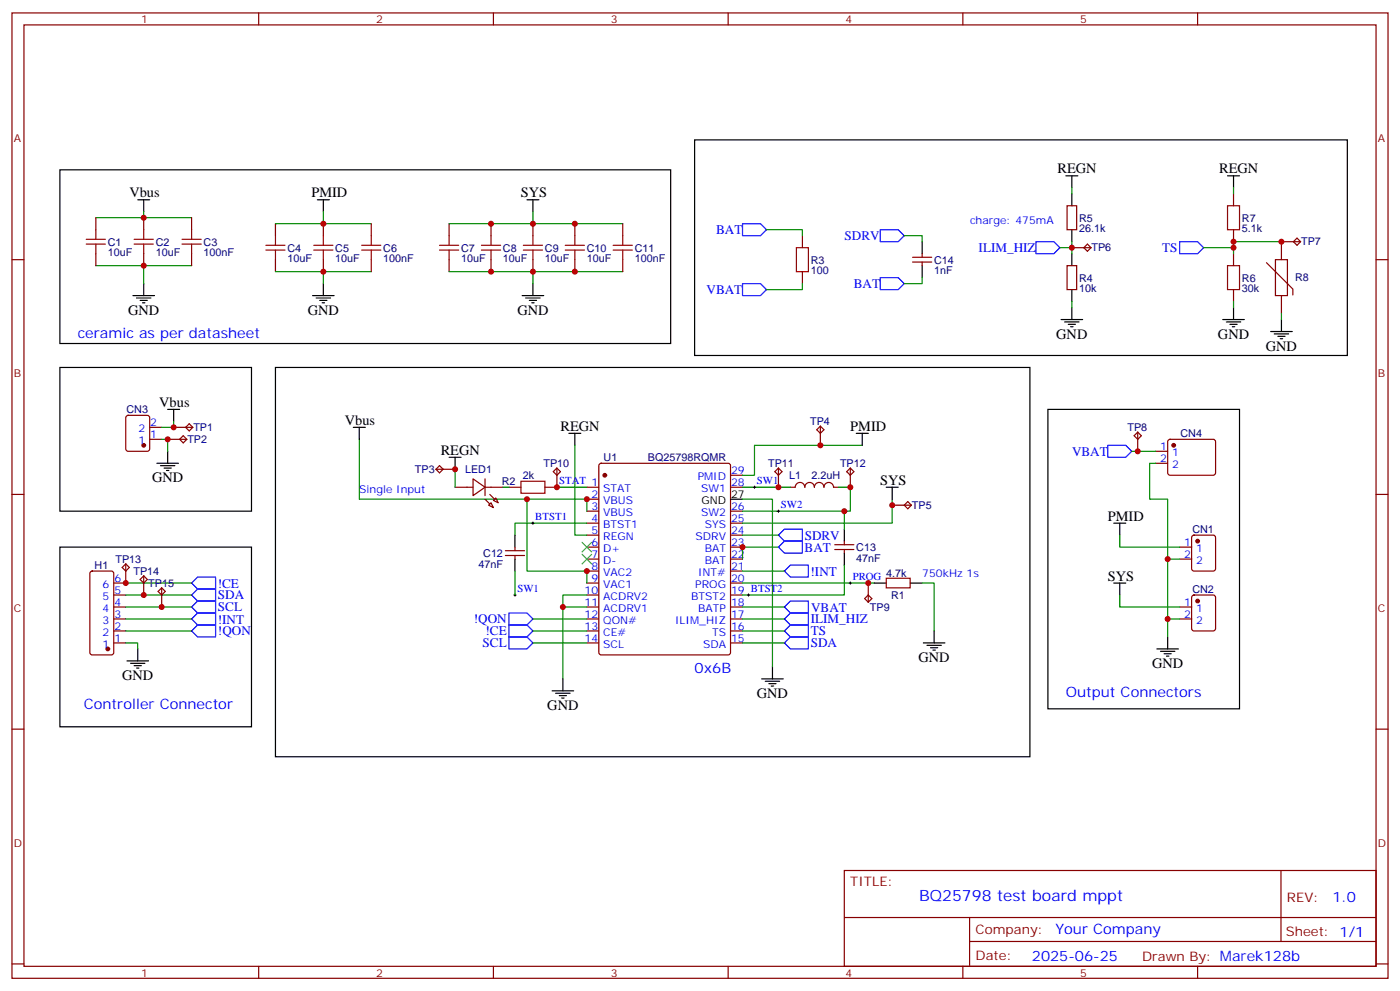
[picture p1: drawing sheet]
<svg xmlns="http://www.w3.org/2000/svg" width="412mm" height="292mm" viewBox="0 0 412 292" stroke-linecap="round" stroke-linejoin="round" font-family="sans-serif">
<g fill="none" stroke="#870000" stroke-width=".35">
<path d="M3.5 3.8h405.4v284.3h-405.4zM7.1 7.3h398.2v277.3h-398.2zM76.2 3.8v3.5M145.3 3.8v3.5M214.5 3.8v3.5M283.6 3.8v3.5M352.8 3.8v3.5M363.4 57.1v3.5M3.5 76.5h3.6M28.2 64.1v3.6M28.2 74.7v3.5M42.3 64.1v3.6"/>
<path d="M42.3 74.7v3.5M56.4 64.1v3.6M56.4 74.7v3.5M81.1 65.9v3.5M81.1 76.5v3.5M95.2 65.9v3.5M95.2 76.5v3.5M109.4 65.9v3.5M109.4 76.5v3.5M132.3 65.9v3.5M132.3 76.5v3.5M144.6 65.9v3.5"/>
<path d="M144.6 76.5v3.5M157 65.9v3.5M157 76.5v3.5M169.3 65.9v3.5M169.3 76.5v3.5M183.4 65.9v3.5M183.4 76.5v3.5M236.4 69.4v3.6M268.8 77.2h5.7M268.8 75.8h5.7M271.6 74.7v1.1M271.6 77.2v1"/>
<path d="M314.3 78.2h2.8v7.1h-2.8zM314.3 60.6h2.8v7.1h-2.8zM315.7 73h5.7M319.3 73l1-1.1 1.1 1.1-1.1 1zM363.4 67.7v3.5M363.4 74.7v3.5M373.1 77.4l7.7 7.7v1.8M375.7 76.5h3.5v10.6h-3.5zM381 71.2l1.1-1.1 1 1.1-1 1zM383.1 71.2h-5.6v5.3M405.3 76.5h3.6M236.4 80v3.5"/>
<path d="M363.4 85.3v3.5M377.5 87.1v5.3M37.3 122.5l.4-.2h5.7l.6 .5 .1 9.4-.5 .7h-5.9l-.6-.4-.1-9.5zM44.1 129.4h3.5M44.1 125.9h3.5M49.4 129.4h5.6M51.2 125.9h5.6M52.9 129.4l1.1-1.1 1 1.1-1 1.1zM54.7 125.9l1-1.1 1.1 1.1-1.1 1zM128.4 138.2h5.7M129.5 137.2l1 1-1 1.1-1.1-1.1zM163 138.9l1-1 1.1 1-1.1 1.1z"/>
<path d="M164 137.9v5.6h-3.5M176.6 136.7l.5-.2h37.4l.5 .2 .2 .5v55l-.2 .5-.5 .2h-37.4l-.5-.2-.2-.5v-55zM215.2 140h3.5M228.2 138.9l1.1-1 1.1 1-1.1 1.1zM229.3 137.9v5.6M240.6 126.6l1.1-1.1 1 1.1-1 1zM241.7 125.5v5.7M249.4 138.9l1.1-1 1 1-1 1.1zM250.5 137.9v5.6M334.1 128.3l1-1 1.1 1-1.1 1.1zM335.1 127.3v5.6M340.4 132.9h3.6"/>
<path d="M340.4 136.5h3.6M344.2 129.6l.5-.2h12.7l.5 .2 .2 .5-.1 9.5-.6 .4-13-.1-.4-.6v-9.2zM3.5 145.6h3.6M134.1 143.5h5.2M139.3 141l3.6 2.5-3.6 2.5zM142.9 143.5h5.3M142.9 141v5M143.9 148.8l.7-.7 .7 1.4zM145.3 147.4l.7-.7 .8 1.4zM149.9 143.5h3.6M172.9 143.5h3.5M172.9 147h3.5"/>
<path d="M172.9 150.6h3.5M172.9 154.1h3.5M172.9 157.6h3.5M215.2 143.5h3.5M215.2 150.6h3.5M215.2 154.1h3.5M215.2 157.6h3.5M232.8 143.5h1.4a1.41 1.41 0 0 1 1.5-1.4 1.41 1.41 0 0 1 1.4 1.4 1.41 1.41 0 0 1 1.4-1.4 1.41 1.41 0 0 1 1.4 1.4 1.41 1.41 0 0 1 1.4-1.4 1.41 1.41 0 0 1 1.4 1.4 1.41 1.41 0 0 1 1.4-1.4 1.41 1.41 0 0 1 1.4 1.4h1.4M248.7 159.4v1M262.8 148.8h5.7M266.3 148.8l1.1-1.1 1.1 1.1-1.1 1.1zM351.2 157.8l.5-.2h5.7l.6 .5 .1 9.4-.5 .6-5.9 .1-.6-.5-.1-9.4z"/>
<path d="M405.3 145.6h3.6M26.7 168.4l.5-.2h5.6l.7 .4v23.6l-.4 .6-5.9 .1-.7-.5v-23.5zM33.5 175.3h3.5M33.5 178.8h3.5M36 167.1l1-1 1.1 1-1.1 1.1zM37 166.1v5.6h-3.5M42.3 169.6v5.7M42.3 169.6l1.1 1.1-1.1 1-1-1zM46.6 174.2l1-1.1 1.1 1.1-1.1 1.1zM47.6 173.1v5.7M148.9 163.6h5.6M148.9 162.2h5.6"/>
<path d="M151.7 161.1v1.1M151.7 163.6v1.1M172.9 161.1h3.5M172.9 164.7h3.5M172.9 168.2h3.5M172.9 171.7h3.5M172.9 175.3h3.5M172.9 178.8h3.5M215.2 161.1h3.5M215.2 164.7h3.5M215.2 168.2h3.5M215.2 171.7h3.5"/>
<path d="M215.2 175.3h3.5M215.2 178.8h3.5M245.9 161.9h5.6M245.9 160.4h5.6M248.7 161.9v1M254.7 176.3l1.1-1 1 1-1 1.1zM255.8 171.7v5.7M261.1 170.3h7v2.8h-7zM347.5 161.1h3.5M347.5 164.7h3.5M347.5 178.8h3.5M351.2 175.5l.5-.2h5.7l.6 .4 .1 9.4-.5 .7h-5.9l-.6-.4-.1-9.4z"/>
<path d="M33.5 182.3h3.5M33.5 185.8h3.5M33.5 189.4h3.5M172.9 182.3h3.5M172.9 185.8h3.5M172.9 189.4h3.5M215.2 182.3h3.5M215.2 185.8h3.5M215.2 189.4h3.5M347.5 182.3h3.5M3.5 214.8h3.6M405.3 214.8h3.6"/>
<path d="M248.7 256.4h156.6v28.2h-156.6zM377.3 256.4v20.9M248.7 270.2h156.5M285.6 277.3h119.6M285.6 270.2v14.2M3.5 283.9h3.6M76.2 284.6v3.5M145.3 284.6v3.5M214.5 284.6v3.5M283.6 284.6v3.5M352.8 284.6v3.5M405.3 283.9h3.6"/>
</g>
<g fill="#870000" stroke="#870000" stroke-width=".35">
<path d="M144.3 145.6l1.4 1.4z"/>
<path d="M142.9 147l1.4 1.4z"/>
<circle cx="178.2" cy="140" r=".53"/>
<circle cx="31.7" cy="191.1" r=".53"/>
<circle cx="352.8" cy="159.4" r=".53"/>
<circle cx="352.8" cy="177" r=".53"/>
<circle cx="42.3" cy="131.2" r=".53"/>
<circle cx="345.7" cy="131.2" r=".53"/>
</g>
<g fill="none" stroke="#000" stroke-width=".35">
<path d="M17.6 50h180v51.2h-180zM40.6 58.8h3.5M42.3 58.8v3.6M93.5 58.8h3.5M95.2 58.8v3.6M155.2 58.8h3.5M157 58.8v3.6M204.6 41.2h192.3v63.5h-192.3zM314 51.8h3.5M315.7 51.8v3.5M315.7 57.1v3.5M361.6 51.8h3.5"/>
<path d="M363.4 51.8v3.5M271.6 71.2v3.5M271.6 78.2v3.6M315.7 67.7v3.5M315.7 74.7v3.5M39.2 87.1h6.3M40.2 87.8h4.2M41.3 88.5h2.1M42 89.2h.7M42.3 83.5v3.6M92.1 87.1h6.3M93.1 87.8h4.3"/>
<path d="M94.2 88.5h2.1M94.9 89.2h.7M95.2 83.5v3.6M153.8 87.1h6.4M154.9 87.8h4.2M155.9 88.5h2.1M156.6 89.2h.7M157 83.5v3.6M312.6 94.1h6.3M313.6 94.8h4.3M314.7 95.5h2.1M315.4 96.2h.7"/>
<path d="M315.7 85.3v3.5M315.7 90.6v3.5M360.2 94.1h6.3M361.2 94.8h4.3M362.3 95.5h2.1M363 96.2h.7M363.4 90.6v3.5M374.3 97.6h6.3M375.4 98.4h4.2M376.4 99.1h2.1M377.1 99.8h.7M377.5 94.1v3.5"/>
<path d="M17.6 108.2h56.5v42.4h-56.5zM81.1 108.2h222.3v114.7h-222.3zM46.2 136.5h6.4M47.3 137.2h4.2M48.3 137.9h2.1M49 138.6h.7M49.4 120.6h3.5M49.4 132.9v3.6M51.2 120.6v3.5M104.1 125.9h3.5M105.8 125.9v3.5M132.3 134.7h3.5"/>
<path d="M134.1 134.7v3.5M167.6 127.6h3.5M169.3 127.6v3.6M252.2 127.6h3.6M254 127.6v3.6M308.7 120.6h56.4v88.2h-56.4zM151.7 157.6v3.5M215.2 147h3.5M248.7 155.9v3.5M261.1 143.5h3.5M262.8 143.5v3.5M328.1 154.1h3.5"/>
<path d="M329.8 154.1v3.5M17.6 161.1h56.5v53h-56.5zM151.7 164.7v3.5M248.7 162.9v3.5M257.5 171.7h3.6M268.1 171.7h3.5M328.1 171.7h3.5M329.8 171.7v3.6M37.4 194.7h6.3M38.5 195.4h4.2M39.5 196.1h2.1M40.2 196.8h.7"/>
<path d="M40.6 191.1v3.6M165.8 200v3.5M224.4 200h6.3M227.5 196.4v3.6M272 189.4h6.3M273 190.1h4.3M274.1 190.8h2.1M274.8 191.5h.7M275.2 185.8v3.6M340.8 191.1h6.3M341.8 191.8h4.3M342.9 192.5h2.1"/>
<path d="M343.6 193.3h.7M344 187.6v3.5M162.6 203.5h6.4M163.7 204.2h4.2M164.7 204.9h2.2M165.5 205.6h.7M225.4 200.7h4.3M226.5 201.4h2.1M227.2 202.1h.7"/>
</g>
<g fill="none" stroke="#008700" stroke-width=".35">
<path d="M315.7 55.3v1.8M363.4 55.3v1.8M28.2 78.2h28.2M28.2 64.1h28.2M42.3 62.4v1.7M42.3 78.2v5.3M81.1 65.9h28.3M95.2 62.4v3.5M132.3 65.9h51.1M157 62.4v3.5M225.8 67.7h10.6v1.7M266.3 69.4h5.3v1.8"/>
<path d="M312.2 73h3.5M315.7 71.2v3.5M354.5 73h8.9v1.7M377.5 71.2h-14.1v1.8M81.1 80h28.3M95.2 80v3.5M132.3 80h51.1M157 80v3.5M236.4 83.5v1.8h-10.6M271.6 81.8v1.7h-5.3M315.7 88.8v1.8M363.4 88.8v1.8"/>
<path d="M377.5 92.4v1.7M47.6 129.4h1.8v3.5M51.2 124.1v1.8h-3.6M105.8 129.4v17.6h49.4M134.1 138.2v5.3M169.3 131.2v26.4h3.6M254 131.2h-31.8v8.8h-3.5M333.4 132.9h7M340.4 136.5h-1.7v10.5h5.3v17.7M148.2 143.5h1.7M164 143.5h8.9M172.9 150.6v-3.6h-17.7v21.2h17.7v3.5"/>
<path d="M172.9 154.1h-21.2v3.5M218.7 147h8.8v49.4M218.7 143.5h14.1M218.7 157.6h10.6M246.9 143.5h3.6v7.1h-31.8M248.7 150.6v5.3M262.8 147v7.1h-44.1M329.8 157.6v3.5h17.7M37 171.7h19.4M37 175.3h19.4M37 178.8h19.4M151.7 168.2v7.1"/>
<path d="M172.9 178.8h-7.1v21.2M172.9 175.3h-7.1v3.5M218.7 171.7h38.8M218.7 178.8h12.4M218.7 168.2h12.4M229.3 161.1h-10.6v3.6M248.7 166.4v8.9h-30M271.6 171.7h3.6v14.1M329.8 175.3v3.5h17.7M347.5 164.7h-3.5v22.9M37 189.4h3.6v1.7M37 185.8h19.4"/>
<path d="M37 182.3h19.4M157 189.4h15.9M157 185.8h15.9M157 182.3h15.9M218.7 189.4h12.4M218.7 185.8h12.4M218.7 182.3h12.4M344 182.3h3.5"/>
</g>
<path d="M171.4 159.7l2.9 2.9M174.3 159.7l-2.9 2.9M171.4 163.3l2.9 2.8M174.3 163.3l-2.9 2.8" fill="none" stroke="#3c3" stroke-width=".35"/>
<g fill="none" stroke="#00f" stroke-width=".35">
<path d="M218.7 65.9h5.3l1.8 1.8-1.8 1.7h-5.3zM259.3 67.7h5.3l1.7 1.7-1.7 1.8h-5.3zM305.2 71.2h5.2l1.8 1.8-1.8 1.7h-5.2zM347.5 71.2h5.3l1.7 1.8-1.7 1.7h-5.3zM218.7 83.5h5.3l1.8 1.8-1.8 1.8h-5.3zM259.3 81.8h5.3l1.7 1.7-1.7 1.8h-5.3zM326.3 131.2h5.3l1.8 1.7-1.8 1.8h-5.3zM229.3 157.6l1.8-1.7h5.3v3.5h-5.3zM56.4 171.7l1.8-1.7h5.3v3.5h-5.3zM58.2 177h5.3v3.6h-5.3l-1.8-1.8zM58.2 173.5h5.3v3.5h-5.3l-1.8-1.7zM229.3 161.1l1.8-1.7h5.3v3.5h-5.3z"/>
<path d="M231.1 168.2l1.7-1.8h5.3v3.6h-5.3zM232.8 177h5.3v3.6h-5.3l-1.7-1.8zM58.2 180.6h5.3v3.5h-5.3l-1.8-1.8zM58.2 184.1h5.3v3.5h-5.3l-1.8-1.8zM149.9 187.6h5.3l1.8 1.8-1.8 1.7h-5.3zM149.9 184.1h5.3l1.8 1.7-1.8 1.8h-5.3zM149.9 180.6h5.3l1.8 1.7-1.8 1.8h-5.3zM231.1 189.4l1.7-1.8h5.3v3.5h-5.3zM231.1 182.3l1.7-1.7h5.3v3.5h-5.3zM231.1 185.8l1.7-1.7h5.3v3.5h-5.3z"/>
</g>
<g fill="none" stroke="#a10000" stroke-width=".35">
<path d="M25.4 70.5h5.6M25.4 71.9h5.6M28.2 67.7v2.8M28.2 71.9v2.8M39.5 70.5h5.7M39.5 71.9h5.7M42.3 67.7v2.8M42.3 71.9v2.8M53.6 70.5h5.7M53.6 71.9h5.7M56.4 67.7v2.8M56.4 71.9v2.8"/>
<path d="M78.3 72.2h5.7M78.3 73.7h5.7M81.1 69.4v2.8M81.1 73.7v2.8M92.4 72.2h5.7M92.4 73.7h5.7M95.2 69.4v2.8M95.2 73.7v2.8M106.5 72.2h5.7M106.5 73.7h5.7M109.4 69.4v2.8M109.4 73.7v2.8"/>
<path d="M129.5 72.2h5.6M129.5 73.7h5.6M132.3 69.4v2.8M132.3 73.7v2.8M141.8 72.2h5.7M141.8 73.7h5.7M144.6 69.4v2.8M144.6 73.7v2.8M154.2 72.2h5.6M154.2 73.7h5.6M157 69.4v2.8M157 73.7v2.8"/>
<path d="M166.5 72.2h5.7M166.5 73.7h5.7M169.3 69.4v2.8M169.3 73.7v2.8M180.6 72.2h5.7M180.6 73.7h5.7M183.4 69.4v2.8M183.4 73.7v2.8M234.6 73h3.5v7h-3.5zM361.6 78.2h3.5v7.1h-3.5zM361.6 60.6h3.5v7.1h-3.5zM153.5 141.7h7v3.6h-7z"/>
</g>
<g fill="none" stroke="#000" stroke-width=".29">
<path d="M156.6 154.1h.7M157 153.7v.7M163.7 143.5h.7M164 143.2v.7M221.9 143.5h.7M222.2 143.2v.7M229 150.6h.7M229.3 150.2v.7M151.3 175.3h.7M151.7 174.9v.7M220.1 175.3h.7M220.5 174.9v.7"/>
<path d="M250.1 171.7h.7M250.5 171.4v.7"/>
</g>
<g fill="#c00">
<circle cx="172.9" cy="147" r=".88"/>
<circle cx="165.8" cy="178.8" r=".88"/>
<circle cx="172.9" cy="168.2" r=".88"/>
<circle cx="155.2" cy="147" r=".88"/>
<circle cx="218.7" cy="161.1" r=".88"/>
<circle cx="42.3" cy="78.2" r=".88"/>
<circle cx="42.3" cy="64.1" r=".88"/>
<circle cx="95.3" cy="65.9" r=".88"/>
<circle cx="95.3" cy="80" r=".88"/>
<circle cx="144.6" cy="65.9" r=".88"/>
<circle cx="157" cy="65.9" r=".88"/>
<circle cx="169.3" cy="65.9" r=".88"/>
<circle cx="144.6" cy="80" r=".88"/>
<circle cx="157" cy="80" r=".88"/>
<circle cx="169.3" cy="80" r=".88"/>
<circle cx="344" cy="182.3" r=".88"/>
<circle cx="344" cy="164.7" r=".88"/>
<circle cx="248.7" cy="150.6" r=".88"/>
<circle cx="315.7" cy="73" r=".88"/>
<circle cx="363.4" cy="73" r=".88"/>
<circle cx="363.4" cy="71.2" r=".88"/>
<circle cx="51.2" cy="125.9" r=".88"/>
<circle cx="49.4" cy="129.4" r=".88"/>
<circle cx="134.1" cy="138.2" r=".88"/>
<circle cx="241.7" cy="131.2" r=".88"/>
<circle cx="377.5" cy="71.2" r=".88"/>
<circle cx="335.1" cy="132.9" r=".88"/>
<circle cx="255.8" cy="171.7" r=".88"/>
<circle cx="164" cy="143.5" r=".88"/>
<circle cx="229.3" cy="143.5" r=".88"/>
<circle cx="250.5" cy="143.5" r=".88"/>
<circle cx="262.8" cy="148.8" r=".88"/>
<circle cx="42.3" cy="175.3" r=".88"/>
<circle cx="37" cy="171.7" r=".88"/>
<circle cx="47.6" cy="178.8" r=".88"/>
</g>
<text font-size="4.6" fill="#00f" x="270.8" y="265.4">BQ25798 test board mppt</text>
<g font-size="4.2">
<text x="311.5" y="51.1">REGN</text>
<text x="359.1" y="51.1">REGN</text>
<text x="38.1" y="58.1">Vbus</text>
<text x="91.7" y="58.1">PMID</text>
<text x="153.5" y="58.1">SYS</text>
<text x="37.7" y="92.7">GND</text>
<text x="90.7" y="92.7">GND</text>
<text x="152.4" y="92.7">GND</text>
<text x="311.1" y="99.8">GND</text>
<text x="358.8" y="99.8">GND</text>
<text x="372.9" y="103.3">GND</text>
<text x="46.9" y="119.9">Vbus</text>
<text x="101.6" y="125.2">Vbus</text>
<text x="165.1" y="126.9">REGN</text>
<text x="250.5" y="126.9">PMID</text>
<text x="129.8" y="134">REGN</text>
<text x="44.8" y="142.1">GND</text>
<text x="259.3" y="142.8">SYS</text>
<text x="326.3" y="153.4">PMID</text>
<text x="326.3" y="171">SYS</text>
<text x="270.6" y="195">GND</text>
<text x="339.4" y="196.8">GND</text>
<text x="36" y="200.3">GND</text>
<text x="161.2" y="209.1">GND</text>
<text x="223" y="205.6">GND</text>
</g>
<g font-size="4.2" fill="#00f">
<text x="22.9" y="99.4">ceramic as per datasheet</text>
<text x="204.6" y="198.2">0x6B</text>
<text x="24.7" y="208.8">Controller Connector</text>
<text x="314" y="205.2">Output Connectors</text>
<text x="392.5" y="265.7">1.0</text>
<text x="310.9" y="275.2">Your Company</text>
<text x="304" y="283">2025-06-25</text>
</g>
<g font-size="3.9" fill="#00f">
<text x="211" y="68.8">BAT</text>
<text x="248.8" y="70.6">SDRV</text>
<text x="288.3" y="74.2">ILIM_HIZ</text>
<text x="342.4" y="74.1">TS</text>
<text x="208.1" y="86.5">VBAT</text>
<text x="251.5" y="84.7">BAT</text>
<text x="315.8" y="134.2">VBAT</text>
<text x="237" y="158.9">SDRV</text>
<text x="237" y="162.5">BAT</text>
<text x="64.2" y="173.1">!CE</text>
<text x="238.8" y="169.6">!INT</text>
<text x="64.2" y="176.6">SDA</text>
<text x="64.2" y="183.7">!INT</text>
<text x="64.2" y="180">SCL</text>
<text x="139.6" y="183.6">!QON</text>
<text x="238.8" y="183.6">ILIM_HIZ</text>
<text x="238.9" y="180.1">VBAT</text>
<text x="64.2" y="187.1">!QON</text>
<text x="142.2" y="190.6">SCL</text>
<text x="143" y="187.1">!CE</text>
<text x="238.8" y="190.7">SDA</text>
<text x="238.8" y="187.1">TS</text>
</g>
<g font-size="3.9" fill="#800">
<text x="250.5" y="261">TITLE:</text>
<text x="379.1" y="265.7">REV:</text>
<text x="287.4" y="275.2">Company:</text>
<text x="378.7" y="275.8">Sheet: 1/1</text>
<text x="287.4" y="282.9">Date:</text>
<text x="336.4" y="282.9">Drawn By: Marek128b</text>
</g>
<g font-size="3.2" fill="#800">
<text x="41.6" y="6.8">1</text>
<text x="110.8" y="6.8">2</text>
<text x="179.9" y="6.8">3</text>
<text x="249.1" y="6.8">4</text>
<text x="318.2" y="6.8">5</text>
<text x="4.1" y="41.9">A</text>
<text x="405.9" y="41.9">A</text>
<text x="4.1" y="111.1">B</text>
<text x="405.9" y="111.1">B</text>
<text x="4.1" y="180.2">C</text>
<text x="405.9" y="180.2">C</text>
<text x="4.1" y="249.3">D</text>
<text x="405.9" y="249.3">D</text>
<text x="41.6" y="287.6">1</text>
<text x="110.8" y="287.6">2</text>
<text x="179.9" y="287.6">3</text>
<text x="249.1" y="287.6">4</text>
<text x="318.2" y="287.6">5</text>
</g>
<g font-size="3.2" fill="#00f">
<text x="285.8" y="65.9">charge: 475mA</text>
<text x="44.3" y="125.5">2</text>
<text x="40.8" y="130.8">1</text>
<text x="40.8" y="127.3">2</text>
<text x="44.3" y="129">1</text>
<text x="341.8" y="132.6">1</text>
<text x="341.8" y="136.1">2</text>
<text x="345.3" y="134.3">1</text>
<text x="345.3" y="137.9">2</text>
<text x="164.7" y="142.6">STAT 1</text>
<text x="205.5" y="141.4">PMID</text>
<text x="215.4" y="143.2">28</text>
<text x="215.4" y="139.6">29</text>
<text x="223" y="142.6">SW1</text>
<text x="105.8" y="145.3">Single Input</text>
<text x="174.2" y="146.7">2</text>
<text x="177.7" y="144.9">STAT</text>
<text x="177.7" y="148.4">VBUS</text>
<text x="206.6" y="144.9">SW1</text>
<text x="230" y="149.7">SW2</text>
<text x="157.7" y="153.2">BTST1</text>
<text x="174.2" y="150.2">3</text>
<text x="174.2" y="153.7">4</text>
<text x="177.7" y="152">VBUS</text>
<text x="177.7" y="155.5">BTST1</text>
<text x="206.6" y="152">SW2</text>
<text x="207.6" y="155.5">SYS</text>
<text x="215.4" y="153.7">25</text>
<text x="215.4" y="150.2">26</text>
<text x="174.2" y="157.3">5</text>
<text x="174.2" y="160.8">6</text>
<text x="177.7" y="159">REGN</text>
<text x="204.9" y="159">SDRV</text>
<text x="215.4" y="160.8">23</text>
<text x="215.4" y="157.3">24</text>
<text x="348.8" y="160.8">1</text>
<text x="174.2" y="164.3">7</text>
<text x="174.2" y="167.9">8</text>
<text x="177.7" y="162.6">D+</text>
<text x="177.7" y="166.1">D-</text>
<text x="207.6" y="166.1">BAT</text>
<text x="207.6" y="162.6">BAT</text>
<text x="215.4" y="167.9">21</text>
<text x="215.4" y="164.3">22</text>
<text x="348.8" y="164.3">2</text>
<text x="352.3" y="162.6">1</text>
<text x="352.3" y="166.1">2</text>
<text x="30.2" y="173.1">6</text>
<text x="33.7" y="171.4">6</text>
<text x="174.2" y="171.4">9</text>
<text x="177.7" y="169.6">VAC2</text>
<text x="177.7" y="173.1">VAC1</text>
<text x="204.8" y="173.1">PROG</text>
<text x="205.6" y="169.6">INT#</text>
<text x="215.4" y="171.4">20</text>
<text x="251.2" y="170.9">PROG</text>
<text x="271.6" y="170">750kHz 1s</text>
<text x="30.2" y="176.7">5</text>
<text x="33.7" y="178.4">4</text>
<text x="33.7" y="174.9">5</text>
<text x="152.4" y="174.4">SW1</text>
<text x="172.2" y="174.9">10</text>
<text x="172.2" y="178.4">11</text>
<text x="177.7" y="176.7">ACDRV2</text>
<text x="203.6" y="176.7">BTST2</text>
<text x="215.4" y="178.4">18</text>
<text x="215.4" y="174.9">19 BTST2</text>
<text x="348.8" y="178.4">1</text>
<text x="30.2" y="183.7">3</text>
<text x="30.2" y="180.2">4</text>
<text x="33.7" y="185.5">2</text>
<text x="33.7" y="182">3</text>
<text x="172.2" y="182">12</text>
<text x="172.2" y="185.5">13</text>
<text x="177.7" y="180.2">ACDRV1</text>
<text x="177.7" y="183.7">QON#</text>
<text x="198.9" y="183.7">ILIM_HIZ</text>
<text x="205.7" y="180.2">BATP</text>
<text x="215.4" y="185.5">16</text>
<text x="215.4" y="182">17</text>
<text x="348.8" y="182">2</text>
<text x="352.3" y="180.2">1</text>
<text x="352.3" y="183.7">2</text>
<text x="30.2" y="190.8">1</text>
<text x="30.2" y="187.3">2</text>
<text x="33.7" y="189">1</text>
<text x="172.2" y="189">14</text>
<text x="177.7" y="187.3">CE#</text>
<text x="177.7" y="190.8">SCL</text>
<text x="207.1" y="190.8">SDA</text>
<text x="209.8" y="187.3">TS</text>
<text x="215.4" y="189">15</text>
</g>
<g font-size="3.2" fill="#000080">
<text x="317.9" y="65.3">R5</text>
<text x="365.8" y="65.3">R7</text>
<text x="317.9" y="68.5">26.1k</text>
<text x="365.8" y="68.5">5.1k</text>
<text x="31.7" y="75.5">10uF</text>
<text x="31.7" y="72.3">C1</text>
<text x="45.9" y="75.5">10uF</text>
<text x="45.9" y="72.3">C2</text>
<text x="60" y="75.5">100nF</text>
<text x="60" y="72.3">C3</text>
<text x="84.7" y="77.3">10uF</text>
<text x="84.7" y="74.1">C4</text>
<text x="98.8" y="77.3">10uF</text>
<text x="98.8" y="74.1">C5</text>
<text x="112.9" y="77.3">100nF</text>
<text x="112.9" y="74.1">C6</text>
<text x="135.8" y="77.3">10uF</text>
<text x="135.8" y="74.1">C7</text>
<text x="148.2" y="77.3">10uF</text>
<text x="148.2" y="74.1">C8</text>
<text x="160.5" y="77.3">10uF</text>
<text x="160.5" y="74.1">C9</text>
<text x="172.9" y="77.3">10uF</text>
<text x="172.9" y="74.1">C10</text>
<text x="187" y="77.3">100nF</text>
<text x="187" y="74.1">C11</text>
<text x="238.8" y="77.6">R3</text>
<text x="275.2" y="77.6">C14</text>
<text x="321.5" y="74.1">TP6</text>
<text x="383.3" y="72.3">TP7</text>
<text x="238.8" y="80.8">100</text>
<text x="275.2" y="80.8">1nF</text>
<text x="317.9" y="82.9">R4</text>
<text x="365.8" y="82.9">R6</text>
<text x="381.5" y="82.9">R8</text>
<text x="317.9" y="86.1">10k</text>
<text x="365.8" y="86.1">30k</text>
<text x="37.3" y="121.7">CN3</text>
<text x="238.6" y="125.2">TP4</text>
<text x="55.2" y="130.5">TP2</text>
<text x="57" y="127">TP1</text>
<text x="332.1" y="127">TP8</text>
<text x="347.7" y="128.7">CN4</text>
<text x="160.1" y="137.6">TP10</text>
<text x="177.8" y="135.9">U1</text>
<text x="190.9" y="135.9">BQ25798RQMR</text>
<text x="226.3" y="137.6">TP11</text>
<text x="247.5" y="137.6">TP12</text>
<text x="122.2" y="139.4">TP3</text>
<text x="137" y="139.4">LED1</text>
<text x="147.8" y="142.9">R2</text>
<text x="154" y="141.1">2k</text>
<text x="232.5" y="141.2">L1</text>
<text x="239" y="141.2">2.2uH</text>
<text x="268.6" y="149.9">TP5</text>
<text x="351.2" y="157">CN1</text>
<text x="27.9" y="167.6">H1</text>
<text x="34" y="165.8">TP13</text>
<text x="140.9" y="167.2">47nF</text>
<text x="142.3" y="164.1">C12</text>
<text x="252.2" y="165.5">47nF</text>
<text x="252.2" y="162.3">C13</text>
<text x="39.3" y="169.3">TP14</text>
<text x="43.7" y="172.9">TP15</text>
<text x="261.1" y="170">4.7k</text>
<text x="256.3" y="179.9">TP9</text>
<text x="262.5" y="176.4">R1</text>
<text x="351.2" y="174.7">CN2</text>
</g>
<g font-size="3.2">
<text x="206.6" y="148.4">GND</text>
<text x="215.4" y="146.7">27</text>
</g>
</svg>
